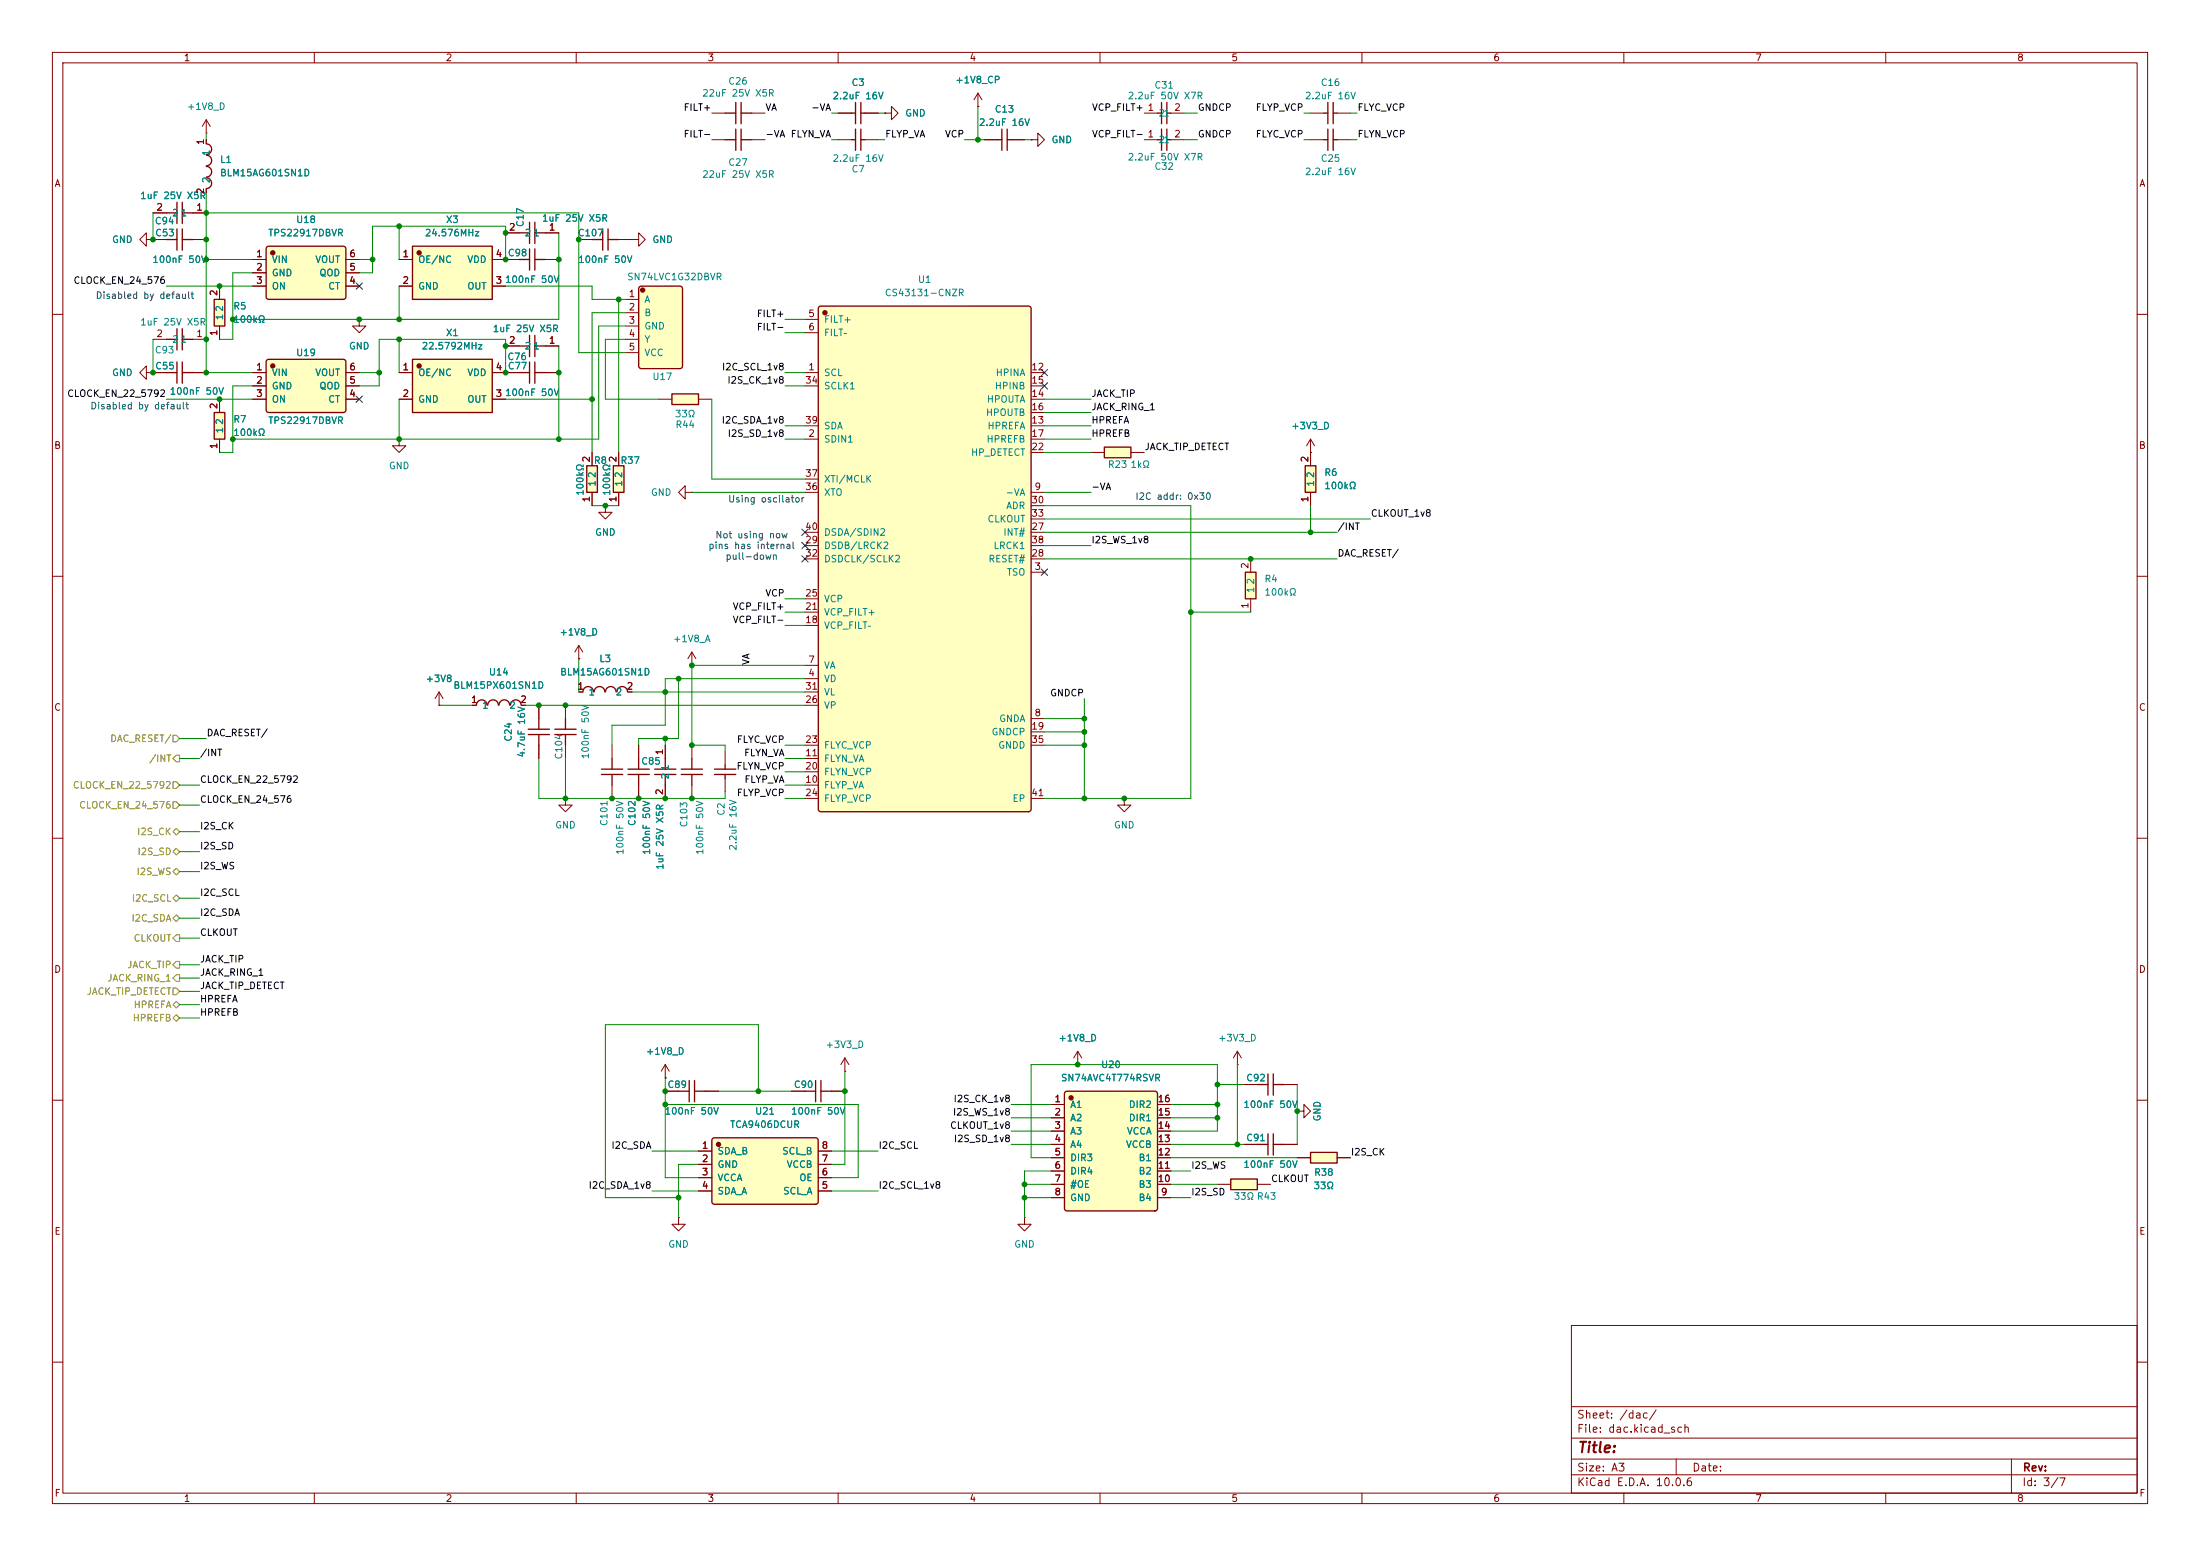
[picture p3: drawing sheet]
<svg xmlns="http://www.w3.org/2000/svg" width="420mm" height="297mm" viewBox="0 0 420 297" stroke-linecap="round" stroke-linejoin="round" font-family="sans-serif">
<g fill="none" stroke="#840000" stroke-width=".19">
<path d="M10 10h400v277h-400zM12 12h396v273h-396zM60 10v2M110 10v2M160 10v2M210 10v2M260 10v2M310 10v2M360 10v2M10 60h2M408 60h2M10 110h2"/>
<path d="M408 110h2M10 160h2M408 160h2M10 210h2M408 210h2M300 253h108v32h-108zM10 260h2M300 278.5h108M300 274.5h108M300 268.5h108M320 278.5v3M384 278.5v6.5"/>
<path d="M408 260h2M60 285v2M110 285v2M160 285v2M210 285v2M260 285v2M300 281.5h108M310 285v2M360 285v2"/>
</g>
<path d="M78.7 68.6h15.3v10.1h-15.3z" fill="#ffffc2"/>
<g fill="none" stroke="#840000" stroke-width=".25">
<path d="M221.7 19.6v4M222.8 19.6v4M253.5 19.6v4M254.5 19.6v4M221 26.7h.7M221 21.6h.7M221.7 24.6v4.1M222.8 26.7h.7M222.8 21.6h.7M222.8 24.6v4.1M252.7 26.7h.8M252.7 21.6h.8"/>
<path d="M253.5 24.6v4.1M254.5 26.7h.8M254.5 24.6v4.1M254.5 21.6h.8M78.7 68.6h15.3v10.1h-15.3z"/>
</g>
<circle cx="80" cy="69.9" r=".38" fill="#840000" stroke="#840000" stroke-width=".25"/>
<g fill="none" stroke="#840000" stroke-width=".19">
<path d="M218.4 26.7h2.6M218.4 21.6h2.6M223.5 26.7h2.6M223.5 21.6h2.6M250.2 26.7h2.5M250.2 21.6h2.5M255.3 26.7h2.5M255.3 21.6h2.5M76.2 71.1h2.5M76.2 76.2h2.5M94 71.1h2.5M94 76.2h2.5"/>
<path d="M115.6 96.5v1.3h1.2l-1.2 1.3-1.3-1.3h1.3M115.6 96.5h.1M250.2 86.4h.1M250.2 83.8l-.8 1.3M250.2 83.8l.8 1.3M250.2 83.8v2.6M83.8 134.6h.1M83.8 132.1l-.7 1.3M83.8 132.1l.8 1.3M83.8 132.1v2.5"/>
</g>
<path d="M250.2 220h5.1v2h-5.1z" fill="#ffffc2"/>
<path d="M240 218.4h2.1M242.1 216.4v4.1M243.1 218.4h2M243.1 216.4v4.1M250.2 220h5.1v2h-5.1z" fill="none" stroke="#840000" stroke-width=".25"/>
<path d="M237.5 218.4h2.5M245.1 218.4h2.5M247.6 212.1h1.3v-1.3l1.3 1.3-1.3 1.3v-1.3M247.6 212.1h.1M247.6 221h2.6M255.3 221h2.5" fill="none" stroke="#840000" stroke-width=".19"/>
<path d="M234.9 225h5.1v2.1h-5.1z" fill="#ffffc2"/>
<path d="M240 207h2.1M242.1 205v4M243.1 207h2M243.1 205v4M234.9 225h5.1v2.1h-5.1z" fill="none" stroke="#840000" stroke-width=".25"/>
<path d="M236.2 203.2h.1M236.2 200.7l-.7 1.2M236.2 200.7l.8 1.2M236.2 200.7v2.5M237.5 207h2.5M245.1 207h2.5M129.5 232.4v1.3h1.3l-1.3 1.2-1.2-1.2h1.2M129.5 232.4h.1M232.4 226.1h2.5M240 226.1h2.6" fill="none" stroke="#840000" stroke-width=".19"/>
<path d="M136 217.3l.3-.1 19.7 .1 .2 .3v11.8a.51 .51 0 0 1-.5 .5l-19.6-.1-.2-.3v-11.8z" fill="#ffffc2"/>
<circle cx="137.2" cy="218.4" r=".38" fill="#840000" stroke="#840000" stroke-width=".25"/>
<g fill="none" stroke="#840000" stroke-width=".25">
<path d="M111.3 132.1a1.01 1.01 0 0 1 1-1 1.01 1.01 0 0 1 1 1M113.4 132.1a1.01 1.01 0 0 1 1-1 1.01 1.01 0 0 1 1.1 1M115.6 132.1a1.01 1.01 0 0 1 1-1 1.01 1.01 0 0 1 1 1M117.8 132.1a1.01 1.01 0 0 1 1-1.1 1.01 1.01 0 0 1 1 1.1M129.5 208.3h2.1M131.6 206.2v4.1M132.6 208.3h2M132.6 206.2v4.1M136 217.3l.3-.1 19.7 .1 .2 .3v11.8a.51 .51 0 0 1-.5 .5l-19.6-.1-.2-.3v-11.8zM153.7 208.3h2M155.7 206.2v4.1M156.7 208.3h2"/>
<path d="M156.7 206.2v4.1"/>
</g>
<g fill="none" stroke="#840000" stroke-width=".19">
<path d="M110.5 125.7h.1M110.5 123.2l-.8 1.3M110.5 123.2l.8 1.3M110.5 123.2v2.5M110.5 132.1h.8M119.9 132.1h.7M132.1 127h.1M132.1 124.5l-.8 1.2M132.1 124.5l.7 1.2M132.1 124.5v2.5M127 205.7h.1M127 208.3h2.5"/>
<path d="M127 203.2l-.8 1.3M127 203.2l.8 1.3M127 203.2v2.5M133.3 219.7h2.6M134.6 208.3h2.6M151.1 208.3h2.6M156.2 219.7h2.5M158.7 208.3h2.6M161.3 204.5h.1M161.3 201.9l-.8 1.3M161.3 201.9l.8 1.3M161.3 201.9v2.6"/>
<path d="M133.3 222.2h2.6M133.3 224.8h2.6M133.3 227.3h2.6M156.2 222.2h2.5M156.2 224.8h2.5M156.2 227.3h2.5M195.6 232.4v1.3h1.2l-1.2 1.2-1.3-1.2h1.3M195.6 232.4h.1"/>
</g>
<path d="M203.3 208.4l.3-.1h16.9l.4 .2 .1 22.1a.51 .51 0 0 1-.5 .5h-16.8l-.4-.2-.1-22.1z" fill="#ffffc2"/>
<circle cx="204.5" cy="209.6" r=".38" fill="#840000" stroke="#840000" stroke-width=".25"/>
<path d="M203.3 208.4l.3-.1h16.9l.4 .2 .1 22.1a.51 .51 0 0 1-.5 .5h-16.8l-.4-.2-.1-22.1z" fill="none" stroke="#840000" stroke-width=".25"/>
<g fill="none" stroke="#840000" stroke-width=".19">
<path d="M214.6 152.4v1.3h1.3l-1.3 1.2-1.2-1.2h1.2M214.6 152.4h.1M200.7 210.8h2.5M200.7 213.4h2.5M200.7 215.9h2.5M200.7 218.4h2.5M205.7 203.2h.1M205.7 200.7l-.7 1.2M205.7 200.7l.8 1.2M205.7 200.7v2.5M221 210.8h2.5M221 213.4h2.5"/>
<path d="M221 215.9h2.5M221 218.4h2.5M200.7 221h2.5M200.7 223.5h2.5M200.7 226.1h2.5M200.7 228.6h2.5M221 221h2.5M221 223.5h2.5M221 226.1h2.5M221 228.6h2.5"/>
</g>
<path d="M237.7 109.2h2.1v5.1h-2.1z" fill="#ffffc2"/>
<path d="M31.7 45.7h2.1M33.8 43.7v4.1M34.8 45.7h2M34.8 43.7v4.1M237.7 109.2h2.1v5.1h-2.1z" fill="none" stroke="#840000" stroke-width=".25"/>
<path d="M27.9 45.7v-1.2l-1.2 1.2 1.2 1.3v-1.3h1.3M29.2 45.7h.1M29.2 45.7h2.5M36.8 45.7h2.6M238.8 106.7v2.5M238.8 114.3v2.5" fill="none" stroke="#840000" stroke-width=".19"/>
<path d="M210.8 85.3h5.1v2.1h-5.1z" fill="#ffffc2"/>
<path d="M210.8 85.3h5.1v2.1h-5.1z" fill="none" stroke="#840000" stroke-width=".25"/>
<path d="M208.3 86.4h2.5M215.9 86.4h2.5" fill="none" stroke="#840000" stroke-width=".19"/>
<path d="M249.2 88.9h2v5.1h-2z" fill="#ffffc2"/>
<path d="M140.5 19.6v4M141.5 19.6v4M138.4 21.6h2.1M141.5 21.6h2M190.5 26.7h.8M191.3 24.6v4.1M192.3 26.7h.7M192.3 24.6v4.1M249.2 88.9h2v5.1h-2z" fill="none" stroke="#840000" stroke-width=".25"/>
<path d="M186.7 17.8l-.8 1.3M186.7 17.8l.8 1.3M186.7 17.8v2.5M135.9 21.6h2.5M143.5 21.6h2.5M186.7 20.3h.1M188 26.7h2.5M193 26.7h2.6M196.8 26.7h1.3v-1.3l1.3 1.3-1.3 1.2v-1.2M196.8 26.7h.1M250.2 86.4v2.5M250.2 94v2.5" fill="none" stroke="#840000" stroke-width=".19"/>
<path d="M40.9 57.2h2v5h-2z" fill="#ffffc2"/>
<path d="M40.9 57.2h2v5h-2z" fill="none" stroke="#840000" stroke-width=".25"/>
<path d="M41.9 54.6v2.6M41.9 62.2v2.6" fill="none" stroke="#840000" stroke-width=".19"/>
<path d="M156.4 58.6l.2-.2h39.7l.5 .3v95.7a.51 .51 0 0 1-.5 .5h-39.6l-.5-.3v-95.7z" fill="#ffffc2"/>
<circle cx="157.5" cy="59.7" r=".38" fill="#840000" stroke="#840000" stroke-width=".25"/>
<g fill="none" stroke="#840000" stroke-width=".25">
<path d="M163.3 19.6v4M164.3 19.6v4M33.8 38.6v4.1M34.8 38.6v4.1M39.4 27.5a1.01 1.01 0 0 1 1 1 1.01 1.01 0 0 1-1 1M39.4 29.6a1.01 1.01 0 0 1 1 1 1.01 1.01 0 0 1-1 1M39.4 31.8a1.01 1.01 0 0 1 1 1 1.01 1.01 0 0 1-1 1M39.4 34a1.01 1.01 0 0 1 1 1 1.01 1.01 0 0 1-1 1M162.6 21.6h.7M162.6 26.7h.7M163.3 24.6v4.1M164.3 21.6h.8"/>
<path d="M164.3 24.6v4.1M164.3 26.7h.8M31.7 40.6h2.1M34.8 40.6h2M156.4 58.6l.2-.2h39.7l.5 .3v95.7a.51 .51 0 0 1-.5 .5h-39.6l-.5-.3v-95.7zM31.7 64.8h2.1M31.7 71.1h2.1M33.8 62.7v4.1M33.8 69.1v4.1M34.8 64.8h2M34.8 62.7v4.1M34.8 69.1v4.1"/>
<path d="M34.8 71.1h2M91 134.6a1.01 1.01 0 0 1 1-1 1.01 1.01 0 0 1 1 1M93.1 134.6a1.01 1.01 0 0 1 1-1 1.01 1.01 0 0 1 1 1M95.3 134.6a1.01 1.01 0 0 1 1-1 1.01 1.01 0 0 1 1 1M97.5 134.6a1.01 1.01 0 0 1 1-1 1.01 1.01 0 0 1 1 1M100.8 139.2h4.1M102.9 137.2v2M105.9 139.2h4.1M107.9 137.2v2M100.8 140.2h4.1M102.9 140.2v2M105.9 140.2h4.1"/>
<path d="M107.9 140.2v2M114.8 146.8h4.1M114.8 147.8h4.1M116.8 144.8v2M116.8 147.8v2.1M119.9 146.8h4.1M119.9 147.8h4.1M121.9 144.8v2M121.9 147.8v2.1M125 146.8h4M125 147.8h4M127 144.8v2"/>
<path d="M127 147.8v2.1M130 146.8h4.1M130 147.8h4.1M132.1 144.8v2M132.1 147.8v2.1M136.4 146.8h4.1M136.4 147.8h4.1M138.4 146.1v.7M138.4 147.8v.8"/>
</g>
<g fill="none" stroke="#840000" stroke-width=".19">
<path d="M39.4 25.4h.1M39.4 22.9l-.8 1.2M39.4 22.9l.7 1.2M39.4 22.9v2.5M39.4 26.7v.7M39.4 36.1v.7M160 21.6h2.6M160 26.7h2.6M165.1 21.6h2.5M165.1 26.7h2.5M168.9 21.6h1.3v-1.3l1.2 1.3-1.2 1.3v-1.3M168.9 21.6h.1"/>
<path d="M29.2 40.6h2.5M36.8 40.6h2.6M27.9 71.1v-1.2l-1.2 1.2 1.2 1.3v-1.3h1.3M29.2 71.1h.1M29.2 71.1h2.5M29.2 64.8h2.5M36.8 71.1h2.6M36.8 64.8h2.6M153.7 71.1h2.5M153.7 61h2.5M153.7 63.5h2.5M153.7 73.7h2.5"/>
<path d="M196.8 71.1h2.6M196.8 76.2h2.6M196.8 73.7h2.6M196.8 78.7h2.6M76.2 83.8v1.3h1.3l-1.3 1.3-1.3-1.3h1.3M76.2 83.8h.1M153.7 83.8h2.5M153.7 94h2.5M153.7 81.3h2.5M153.7 91.4h2.5M196.8 83.8h2.6M196.8 94h2.6"/>
<path d="M196.8 81.3h2.6M196.8 86.4h2.6M196.8 96.5h2.6M196.8 99.1h2.6M153.7 119.4h2.5M153.7 116.8h2.5M153.7 114.3h2.5M153.7 101.6h2.5M153.7 106.7h2.5M153.7 104.1h2.5M196.8 109.2h2.6M196.8 101.6h2.6"/>
<path d="M196.8 106.7h2.6M196.8 104.1h2.6M90.2 134.6h.7M99.6 134.6h.7M102.9 134.6v2.6M107.9 134.6v2.6M153.7 129.5h2.5M153.7 127h2.5M153.7 134.6h2.5M153.7 132.1h2.5M196.8 137.2h2.6M196.8 139.7h2.6"/>
<path d="M102.9 142.2v2.6M107.9 152.4v1.3h1.3l-1.3 1.2-1.2-1.2h1.2M107.9 152.4h.1M107.9 142.2v2.6M116.8 142.2v2.6M116.8 149.9v2.5M121.9 142.2v2.6M121.9 149.9v2.5M127 142.2v2.6M127 149.9v2.5M132.1 142.2v2.6M132.1 149.9v2.5"/>
<path d="M138.4 143.5v2.6M138.4 148.6v2.5M153.7 149.9h2.5M153.7 144.8h2.5M153.7 147.3h2.5M153.7 142.2h2.5M153.7 152.4h2.5M196.8 142.2h2.6M196.8 152.4h2.6"/>
</g>
<path d="M40.9 78.7h2v5.1h-2z" fill="#ffffc2"/>
<path d="M138.4 26.7h2.1M140.5 24.6v4.1M141.5 26.7h2M141.5 24.6v4.1M40.9 78.7h2v5.1h-2z" fill="none" stroke="#840000" stroke-width=".25"/>
<path d="M135.9 26.7h2.5M143.5 26.7h2.5M41.9 76.2v2.5M41.9 83.8v2.6" fill="none" stroke="#840000" stroke-width=".19"/>
<path d="M122.1 54.8l.2-.2h7.5l.4 .2 .1 15.1a.51 .51 0 0 1-.5 .5h-7.4l-.4-.4-.1-14.9z" fill="#ffffc2"/>
<circle cx="122.7" cy="55.4" r=".38" fill="#840000" stroke="#840000" stroke-width=".25"/>
<path d="M113 45.7h2.1M115.1 43.7v4.1M116.1 45.7h2M116.1 43.7v4.1M122.1 54.8l.2-.2h7.5l.4 .2 .1 15.1a.51 .51 0 0 1-.5 .5h-7.4l-.4-.4-.1-14.9z" fill="none" stroke="#840000" stroke-width=".25"/>
<path d="M110.5 45.7h2.5M118.1 45.7h2.5M119.4 57.2h2.5M119.4 59.7h2.5M120.6 45.7h1.3v-1.2l1.3 1.2-1.3 1.3v-1.3M120.6 45.7h.1M119.4 62.2h2.5M119.4 64.8h2.5M119.4 67.3h2.5M130.8 94v-1.3l-1.3 1.3 1.3 1.3v-1.3h1.3M132.1 94h.1" fill="none" stroke="#840000" stroke-width=".19"/>
<path d="M78.7 47h15.3v10.2h-15.3z" fill="#ffffc2"/>
<path d="M78.7 47h15.3v10.2h-15.3z" fill="none" stroke="#840000" stroke-width=".25"/>
<circle cx="80" cy="48.3" r=".38" fill="#840000" stroke="#840000" stroke-width=".25"/>
<path d="M76.2 49.5h2.5M76.2 54.6h2.5M94 49.5h2.5M94 54.6h2.5" fill="none" stroke="#840000" stroke-width=".19"/>
<path d="M128.3 75.2h5v2h-5z" fill="#ffffc2"/>
<path d="M128.3 75.2h5v2h-5z" fill="none" stroke="#840000" stroke-width=".25"/>
<path d="M125.7 76.2h2.6M133.3 76.2h2.6" fill="none" stroke="#840000" stroke-width=".19"/>
<path d="M117.1 88.9h2v5.1h-2z" fill="#ffffc2"/>
<path d="M117.1 88.9h2v5.1h-2z" fill="none" stroke="#840000" stroke-width=".25"/>
<path d="M118.1 86.4v2.5M118.1 94v2.5" fill="none" stroke="#840000" stroke-width=".19"/>
<path d="M112 88.9h2v5.1h-2z" fill="#ffffc2"/>
<path d="M112 88.9h2v5.1h-2z" fill="none" stroke="#840000" stroke-width=".25"/>
<path d="M113 86.4v2.5M113 94v2.5" fill="none" stroke="#840000" stroke-width=".19"/>
<path d="M50.9 68.7l.3-.1 14.6 .1 .2 .3v9.2a.51 .51 0 0 1-.5 .5h-14.5l-.2-.4v-9.2z" fill="#ffffc2"/>
<circle cx="52.1" cy="69.9" r=".38" fill="#840000" stroke="#840000" stroke-width=".25"/>
<path d="M99.1 49.5h2M99.1 44.5h2M101.1 42.4v4.1M101.1 47.5v4.1M102.1 49.5h2M102.1 42.4v4.1M102.1 47.5v4.1M102.1 44.5h2M50.9 68.7l.3-.1 14.6 .1 .2 .3v9.2a.51 .51 0 0 1-.5 .5h-14.5l-.2-.4v-9.2z" fill="none" stroke="#840000" stroke-width=".25"/>
<path d="M96.5 49.5h2.6M96.5 44.5h2.6M104.1 49.5h2.6M104.1 44.5h2.6M48.3 71.1h2.5M48.3 73.7h2.5M48.3 76.2h2.5M66 71.1h2.6M66 73.7h2.6M66 76.2h2.6M68.6 61v1.2h1.2l-1.2 1.3-1.3-1.3h1.3M68.6 61h.1" fill="none" stroke="#840000" stroke-width=".19"/>
<path d="M50.9 47.1l.3-.1 14.6 .1 .2 .3v9.2a.51 .51 0 0 1-.5 .6l-14.5-.1-.2-.4v-9.2z" fill="#ffffc2"/>
<circle cx="52.1" cy="48.3" r=".38" fill="#840000" stroke="#840000" stroke-width=".25"/>
<path d="M50.9 47.1l.3-.1 14.6 .1 .2 .3v9.2a.51 .51 0 0 1-.5 .6l-14.5-.1-.2-.4v-9.2zM99.1 71.1h2M99.1 66h2M101.1 64v4.1M101.1 69.1v4.1M102.1 71.1h2M102.1 64v4.1M102.1 69.1v4.1M102.1 66h2" fill="none" stroke="#840000" stroke-width=".25"/>
<g fill="none" stroke="#840000" stroke-width=".19">
<path d="M39.4 26.7v.7M39.4 36.1v.7M160 21.6h2.6M165.1 21.6h2.5M168.9 21.6h.1M186.7 20.3h.1M188 26.7h2.5M193 26.7h2.6M196.8 26.7h.1M29.2 45.7h.1M29.2 45.7h2.5M29.2 40.6h2.5"/>
<path d="M36.8 45.7h2.6M36.8 40.6h2.6M41.9 54.6v2.6M48.3 49.5h2.5M48.3 52.1h2.5M48.3 54.6h2.5M66 49.5h2.6M66 52.1h2.6M66 54.6h2.6M76.2 49.5h2.5M76.2 54.6h2.5M94 49.5h5.1"/>
<path d="M94 54.6h2.5M96.5 44.5h2.6M104.1 49.5h2.6M104.1 44.5h2.6M110.5 45.7h2.5M118.1 45.7h2.5M120.6 45.7h.1M29.2 71.1h.1M29.2 71.1h2.5M36.8 71.1h2.6M41.9 62.2v2.6M41.9 76.2v2.5"/>
<path d="M48.3 71.1h2.5M48.3 76.2h2.5M48.3 73.7h2.5M66 71.1h2.6M66 76.2h2.6M66 73.7h2.6M68.6 61h.1M76.2 71.1h2.5M76.2 76.2h2.5M94 71.1h5.1M94 76.2h2.5M96.5 66h2.6"/>
<path d="M104.1 71.1h2.6M104.1 66h2.6M41.9 83.8v2.6M113 86.4v2.5M113 94v2.5M115.6 96.5h.1M118.1 86.4v2.5M118.1 94v2.5M250.2 86.4h.1M250.2 86.4v2.5M250.2 94v2.5M83.8 134.6h.1"/>
<path d="M90.2 134.6h.7M99.6 134.6h.7M102.9 134.6v2.6M110.5 125.7h.1M110.5 132.1h.8M119.9 132.1h.7M102.9 142.2v2.6M121.9 142.2v2.6M121.9 149.9v2.5M127 142.2v2.6M127 149.9v2.5M127 205.7h.1"/>
<path d="M127 208.3h2.5M133.3 219.7h2.6M134.6 208.3h2.6M151.1 208.3h2.6M156.2 219.7h2.5M158.7 208.3h2.6M200.7 210.8h2.5M200.7 213.4h2.5M200.7 215.9h2.5M200.7 218.4h2.5M205.7 203.2h.1M221 210.8h2.5"/>
<path d="M221 213.4h2.5M221 215.9h2.5M221 218.4h2.5M237.5 218.4h2.5M237.5 207h2.5M245.1 218.4h2.5M245.1 207h2.5M247.6 212.1h.1M133.3 222.2h2.6M133.3 224.8h2.6M133.3 227.3h2.6M156.2 222.2h2.5"/>
<path d="M156.2 224.8h2.5M156.2 227.3h2.5M200.7 221h2.5M200.7 223.5h2.5M200.7 226.1h2.5M200.7 228.6h2.5M221 221h2.5M221 223.5h2.5M221 226.1h2.5M221 228.6h2.5M247.6 221h2.6M255.3 221h2.5"/>
</g>
<g fill="none" stroke="#848400" stroke-width=".19">
<path d="M33 153h.7l.6 .7-.6 .6h-.7zM33 158.8l.7-.7 .6 .7-.6 .6zM33 149.2h.7l.6 .7-.6 .6h-.7zM33 140.3h.7l.6 .7-.6 .6h-.7zM33.7 144.1h.6v1.3h-.6l-.7-.6zM33 171.5l.7-.7 .6 .7-.6 .6zM33 175.3l.7-.7 .6 .7-.6 .6zM33 162.6l.7-.7 .6 .7-.6 .6zM33 166.4l.7-.7 .6 .7-.6 .6zM33.7 178.4h.6v1.3h-.6l-.7-.6zM33 188.6h.7l.6 .6-.6 .7h-.7zM33 191.8l.7-.7 .6 .7-.6 .6z"/>
<path d="M33 194.3l.7-.6 .6 .6-.6 .6zM33.7 186.1h.6v1.2h-.6l-.7-.6zM33.7 183.5h.6v1.3h-.6l-.7-.6z"/>
</g>
<g fill="none" stroke="#008400" stroke-width=".19">
<path d="M39.4 36.8v34.3h8.9M39.4 25.4v1.3M158.7 26.7h1.3M158.7 21.6h1.3M167.6 26.7h1.3M167.6 21.6h1.3M184.1 26.7h3.9M186.7 20.3v6.4M195.6 26.7h1.2M226.1 26.7h2.5M226.1 21.6h2.5M248.9 26.7h1.3"/>
<path d="M248.9 21.6h1.3M257.8 26.7h1.3M257.8 21.6h1.3M29.2 40.6v5.1M31.7 54.6h16.6M39.4 40.6h71.1v26.7h8.9M39.4 49.5h8.9M48.3 52.1h-3.9v12.7h-2.5M68.6 49.5h2.5M76.2 43.2v6.3M76.2 54.6v6.4M96.5 54.6h16.5v2.6h6.4"/>
<path d="M96.5 49.5v-6.3h-25.4v8.9h-2.5M106.7 44.5v16.5h-62.3M118.1 57.2v29.2M119.4 59.7h-6.4v26.7M29.2 64.8v6.3M31.7 76.2h16.6M48.3 73.7h-3.9v12.7h-2.5M68.6 71.1h3.8M76.2 64.8v6.3M76.2 76.2v7.6M96.5 76.2h16.5M96.5 71.1v-6.3h-24.1v8.9h-3.8"/>
<path d="M106.7 66v17.8M119.4 64.8h-3.8v11.4h10.1M119.4 62.2h-5.1v21.6h-69.9M135.9 76.2v15.2h17.8M149.9 71.1h3.8M149.9 73.7h3.8M149.9 61h3.8M149.9 63.5h3.8M199.4 76.2h8.9M199.4 78.7h8.9M113 96.5h5.1M132.1 94h21.6"/>
<path d="M149.9 83.8h3.8M149.9 81.3h3.8M199.4 86.4h8.9M199.4 83.8h8.9M199.4 81.3h8.9M199.4 96.5h27.9v55.9h-27.9M199.4 99.1h62.2M199.4 94h8.9M250.2 96.5v5.1M149.9 116.8h3.8M149.9 114.3h3.8M149.9 119.4h3.8"/>
<path d="M199.4 101.6h55.9M199.4 104.1h8.9M199.4 106.7h55.9M227.3 116.8h11.5M83.8 134.6h6.4M100.3 134.6h53.4M110.5 125.7v6.4M120.6 132.1h33.1M129.5 129.5v11.5h-7.6v1.2M153.7 127h-21.6v15.2h6.3v1.3M153.7 129.5h-26.7v8.9h-10.2v3.8M199.4 139.7h7.6"/>
<path d="M199.4 137.2h7.6M207 133.4v19M34.3 141h5.1M34.3 158.8h3.8M34.3 144.8h3.8M34.3 149.9h3.8M34.3 153.7h3.8M102.9 144.8v7.6h35.5v-1.3M107.9 144.8v7.6M127 141v1.2M149.9 144.8h3.8M149.9 142.2h3.8"/>
<path d="M149.9 149.9h3.8M149.9 152.4h3.8M149.9 147.3h3.8M199.4 142.2h7.6M34.3 162.6h3.8M34.3 175.3h3.8M34.3 179.1h3.8M34.3 171.5h3.8M34.3 166.4h3.8M34.3 184.2h3.8M34.3 186.7h3.8M34.3 189.2h3.8"/>
<path d="M34.3 191.8h3.8M34.3 194.3h3.8M124.5 219.7h8.8M127 205.7v19.1h6.3M127 210.8h36.8v14h-5.1M137.2 208.3h13.9M144.8 208.3v-12.7h-29.2v33h13.9M158.7 219.7h8.9M161.3 204.5v17.7h-2.6M193 215.9h7.7M193 218.4h7.7M193 213.4h7.7"/>
<path d="M193 210.8h7.7M223.5 215.9h8.9v-12.7h-35.6v17.8h3.9M223.5 218.4h14M223.5 213.4h8.9M223.5 210.8h8.9M232.4 207h5.1M236.2 203.2v15.2M247.6 207v11.4M124.5 227.3h8.8M133.3 222.2h-3.8v10.2M158.7 227.3h8.9M195.6 226.1h5.1"/>
<path d="M195.6 228.6h5.1M200.7 223.5h-5.1v8.9M223.5 223.5h3.8M223.5 221h24.1M223.5 226.1h8.9M223.5 228.6h3.8"/>
</g>
<g fill="none" stroke="#000084" stroke-width=".19">
<path d="M68 54l1.2 1.2M69.2 54l-1.2 1.2M68 75.6l1.2 1.2M69.2 75.6l-1.2 1.2M198.8 73.1l1.2 1.2M198.8 70.5l1.2 1.2M200 73.1l-1.2 1.2M200 70.5l-1.2 1.2M153.1 103.5l1.2 1.2M153.1 106.1l1.2 1.2M153.1 101l1.2 1.2M154.3 103.5l-1.2 1.2"/>
<path d="M154.3 106.1l-1.2 1.2M154.3 101l-1.2 1.2M198.8 108.6l1.2 1.2M200 108.6l-1.2 1.2"/>
</g>
<g fill="#008400" stroke="#008400" stroke-width=".19">
<circle cx="115.6" cy="96.5" r=".46"/>
<circle cx="129.5" cy="129.5" r=".46"/>
<circle cx="132.1" cy="127" r=".46"/>
<circle cx="29.2" cy="45.7" r=".46"/>
<circle cx="41.9" cy="54.6" r=".46"/>
<circle cx="39.4" cy="45.7" r=".46"/>
<circle cx="39.4" cy="49.5" r=".46"/>
<circle cx="39.4" cy="64.8" r=".46"/>
<circle cx="39.4" cy="40.6" r=".46"/>
<circle cx="41.9" cy="76.2" r=".46"/>
<circle cx="29.2" cy="71.1" r=".46"/>
<circle cx="39.4" cy="71.1" r=".46"/>
<circle cx="76.2" cy="83.8" r=".46"/>
<circle cx="44.4" cy="83.8" r=".46"/>
<circle cx="96.5" cy="49.5" r=".46"/>
<circle cx="76.2" cy="64.8" r=".46"/>
<circle cx="96.5" cy="66" r=".46"/>
<circle cx="76.2" cy="43.2" r=".46"/>
<circle cx="96.5" cy="44.5" r=".46"/>
<circle cx="113" cy="76.2" r=".46"/>
<circle cx="106.7" cy="49.5" r=".46"/>
<circle cx="110.5" cy="45.7" r=".46"/>
<circle cx="96.5" cy="71.1" r=".46"/>
<circle cx="106.7" cy="71.1" r=".46"/>
<circle cx="106.7" cy="83.8" r=".46"/>
<circle cx="118.1" cy="57.2" r=".46"/>
<circle cx="44.4" cy="61" r=".46"/>
<circle cx="76.2" cy="61" r=".46"/>
<circle cx="71.1" cy="49.5" r=".46"/>
<circle cx="68.6" cy="61" r=".46"/>
<circle cx="72.4" cy="71.1" r=".46"/>
<circle cx="132.1" cy="142.2" r=".46"/>
<circle cx="127" cy="141" r=".46"/>
<circle cx="102.9" cy="134.6" r=".46"/>
<circle cx="107.9" cy="134.6" r=".46"/>
<circle cx="127" cy="132.1" r=".46"/>
<circle cx="186.7" cy="26.7" r=".46"/>
<circle cx="207" cy="137.2" r=".46"/>
<circle cx="227.3" cy="116.8" r=".46"/>
<circle cx="250.2" cy="101.6" r=".46"/>
<circle cx="238.8" cy="106.7" r=".46"/>
<circle cx="207" cy="142.2" r=".46"/>
<circle cx="207" cy="139.7" r=".46"/>
<circle cx="127" cy="208.3" r=".46"/>
<circle cx="107.9" cy="152.4" r=".46"/>
<circle cx="116.8" cy="152.4" r=".46"/>
<circle cx="127" cy="152.4" r=".46"/>
<circle cx="121.9" cy="152.4" r=".46"/>
<circle cx="132.1" cy="152.4" r=".46"/>
<circle cx="232.4" cy="207" r=".46"/>
<circle cx="214.6" cy="152.4" r=".46"/>
<circle cx="207" cy="152.4" r=".46"/>
<circle cx="205.7" cy="203.2" r=".46"/>
<circle cx="195.6" cy="226.1" r=".46"/>
<circle cx="195.6" cy="228.6" r=".46"/>
<circle cx="127" cy="210.8" r=".46"/>
<circle cx="161.3" cy="208.3" r=".46"/>
<circle cx="144.8" cy="208.3" r=".46"/>
<circle cx="129.5" cy="228.6" r=".46"/>
<circle cx="232.4" cy="213.4" r=".46"/>
<circle cx="232.4" cy="210.8" r=".46"/>
<circle cx="236.2" cy="218.4" r=".46"/>
<circle cx="247.6" cy="212.1" r=".46"/>
</g>
<text font-size="2" fill="#840000" x="301" y="277.8">Title:</text>
<g font-size="1.5" fill="#840000">
<text x="300.9" y="273.8">File: dac.kicad_sch</text>
<text x="300.9" y="271.1">Sheet: /dac/</text>
<text x="300.9" y="281.2">Size: A3</text>
<text x="322.9" y="281.2">Date:</text>
<text x="386" y="281.2">Rev:</text>
<text x="300.9" y="284">KiCad E.D.A. 10.0.6</text>
<text x="385.9" y="284">Id: 3/7</text>
</g>
<g font-size="1.3" fill="#840000">
<text x="35" y="12">1</text>
<text x="85" y="12">2</text>
<text x="135" y="12">3</text>
<text x="185" y="12">4</text>
<text x="235" y="12">5</text>
<text x="285" y="12">6</text>
<text x="335" y="12">7</text>
<text x="385" y="12">8</text>
<text x="224.1" y="21.5">2</text>
<text x="39.2" y="27.8" transform="rotate(-90 39.2 27.8)">1</text>
<text x="224.1" y="26.5">2</text>
<text x="10.3" y="36">A</text>
<text x="408.3" y="36">A</text>
<text x="29.7" y="40.5">2</text>
<text x="37.4" y="40.5">1</text>
<text x="39.2" y="37.2" transform="rotate(-90 39.2 37.2)">2</text>
<text x="97.1" y="44.3">2</text>
<text x="104.7" y="44.3">1</text>
<text x="48.8" y="49.4">1</text>
<text x="48.8" y="51.9">2</text>
<text x="66.6" y="51.9">5</text>
<text x="66.6" y="49.4">6</text>
<text x="76.7" y="49.4">1</text>
<text x="94.5" y="49.4">4</text>
<text x="41.8" y="56.6" transform="rotate(-90 41.8 56.6)">2</text>
<text x="48.8" y="54.5">3</text>
<text x="66.6" y="54.5">4</text>
<text x="76.7" y="54.5">2</text>
<text x="94.5" y="54.5">3</text>
<text x="119.9" y="57">1</text>
<text x="119.9" y="59.6">2</text>
<text x="29.7" y="64.6">2</text>
<text x="37.4" y="64.6">1</text>
<text x="41.8" y="64.2" transform="rotate(-90 41.8 64.2)">1</text>
<text x="97.1" y="65.9">2</text>
<text x="104.7" y="65.9">1</text>
<text x="119.9" y="62.1">3</text>
<text x="119.9" y="64.6">4</text>
<text x="154.2" y="60.8">5</text>
<text x="154.2" y="63.4">6</text>
<text x="48.8" y="71">1</text>
<text x="66.6" y="71">6</text>
<text x="76.7" y="71">1</text>
<text x="94.5" y="71">4</text>
<text x="119.9" y="67.2">5</text>
<text x="154.2" y="71">1</text>
<text x="196.8" y="71">12</text>
<text x="48.8" y="73.5">2</text>
<text x="48.8" y="76.1">3</text>
<text x="66.6" y="76.1">4</text>
<text x="66.6" y="73.5">5</text>
<text x="76.7" y="76.1">2</text>
<text x="94.5" y="76.1">3</text>
<text x="153.6" y="73.5">34</text>
<text x="196.8" y="76.1">14</text>
<text x="196.8" y="73.5">15</text>
<text x="41.8" y="78.2" transform="rotate(-90 41.8 78.2)">2</text>
<text x="153.6" y="81.1">39</text>
<text x="154.2" y="83.7">2</text>
<text x="196.8" y="81.1">13</text>
<text x="196.8" y="78.6">16</text>
<text x="196.8" y="83.7">17</text>
<text x="10.2" y="86">B</text>
<text x="41.8" y="85.8" transform="rotate(-90 41.8 85.8)">1</text>
<text x="112.9" y="88.4" transform="rotate(-90 112.9 88.4)">2</text>
<text x="118" y="88.4" transform="rotate(-90 118 88.4)">2</text>
<text x="196.8" y="86.2">22</text>
<text x="250.1" y="88.4" transform="rotate(-90 250.1 88.4)">2</text>
<text x="408.2" y="86">B</text>
<text x="112.9" y="96" transform="rotate(-90 112.9 96)">1</text>
<text x="118" y="96" transform="rotate(-90 118 96)">1</text>
<text x="153.6" y="93.8">36</text>
<text x="153.6" y="91.3">37</text>
<text x="197.4" y="93.8">9</text>
<text x="250.1" y="96" transform="rotate(-90 250.1 96)">1</text>
<text x="153.6" y="101.5">40</text>
<text x="196.8" y="101.5">27</text>
<text x="196.8" y="96.4">30</text>
<text x="196.8" y="98.9">33</text>
<text x="153.6" y="104">29</text>
<text x="153.6" y="106.5">32</text>
<text x="196.8" y="106.5">28</text>
<text x="196.8" y="104">38</text>
<text x="197.4" y="109.1">3</text>
<text x="238.6" y="108.7" transform="rotate(-90 238.6 108.7)">2</text>
<text x="153.6" y="119.2">18</text>
<text x="153.6" y="116.7">21</text>
<text x="153.6" y="114.2">25</text>
<text x="238.6" y="116.3" transform="rotate(-90 238.6 116.3)">1</text>
<text x="110.1" y="131.9">1</text>
<text x="119.5" y="131.9">2</text>
<text x="153.6" y="131.9">31</text>
<text x="154.2" y="129.4">4</text>
<text x="154.2" y="126.9">7</text>
<text x="10.2" y="136">C</text>
<text x="89.8" y="134.5">1</text>
<text x="99.2" y="134.5">2</text>
<text x="153.6" y="134.5">26</text>
<text x="197.4" y="137">8</text>
<text x="408.2" y="136">C</text>
<text x="153.6" y="142.1">23</text>
<text x="196.8" y="139.6">19</text>
<text x="196.8" y="142.1">35</text>
<text x="126.9" y="144.2" transform="rotate(-90 126.9 144.2)">1</text>
<text x="153.6" y="149.7">10</text>
<text x="153.6" y="144.6">11</text>
<text x="153.6" y="147.2">20</text>
<text x="126.9" y="151.9" transform="rotate(-90 126.9 151.9)">2</text>
<text x="153.6" y="152.3">24</text>
<text x="196.8" y="152.3">41</text>
<text x="10.2" y="186">D</text>
<text x="408.2" y="186">D</text>
<text x="201.2" y="210.7">1</text>
<text x="201.2" y="213.2">2</text>
<text x="201.2" y="215.8">3</text>
<text x="220.9" y="215.8">14</text>
<text x="220.9" y="213.2">15</text>
<text x="220.9" y="210.7">16</text>
<text x="133.9" y="219.6">1</text>
<text x="156.7" y="219.6">8</text>
<text x="201.2" y="218.3">4</text>
<text x="201.2" y="220.8">5</text>
<text x="220.9" y="220.8">12</text>
<text x="220.9" y="218.3">13</text>
<text x="133.9" y="222.1">2</text>
<text x="133.9" y="224.7">3</text>
<text x="133.9" y="227.2">4</text>
<text x="156.7" y="227.2">5</text>
<text x="156.7" y="224.7">6</text>
<text x="156.7" y="222.1">7</text>
<text x="201.2" y="223.4">6</text>
<text x="201.2" y="225.9">7</text>
<text x="220.9" y="225.9">10</text>
<text x="220.9" y="223.4">11</text>
<text x="201.2" y="228.5">8</text>
<text x="221.5" y="228.5">9</text>
<text x="10.3" y="236">E</text>
<text x="408.3" y="236">E</text>
<text x="10.3" y="286">F</text>
<text x="35" y="287">1</text>
<text x="85" y="287">2</text>
<text x="135" y="287">3</text>
<text x="185" y="287">4</text>
<text x="235" y="287">5</text>
<text x="285" y="287">6</text>
<text x="335" y="287">7</text>
<text x="385" y="287">8</text>
<text x="408.3" y="286">F</text>
</g>
<g font-size="1.3" fill="#008484">
<text x="138.9" y="16.5">C26</text>
<text x="162.5" y="16.7">C3</text>
<text x="182.3" y="16.2">+1V8_CP</text>
<text x="220.3" y="17.2">C31</text>
<text x="252" y="16.7">C16</text>
<text x="35.6" y="21.3">+1V8_D</text>
<text x="133.9" y="18.7">22uF 25V X5R</text>
<text x="158.8" y="19.3">2.2uF 16V</text>
<text x="172.7" y="22.6">GND</text>
<text x="189.8" y="21.8">C13</text>
<text x="215.2" y="19.3">2.2uF 50V X7R</text>
<text x="221.1" y="22.6">21</text>
<text x="249" y="19.3">2.2uF 16V</text>
<text x="40.3" y="29.9" transform="rotate(-90 40.3 29.9)">1</text>
<text x="186.8" y="24.3">2.2uF 16V</text>
<text x="200.6" y="27.6">GND</text>
<text x="221.1" y="27.6">21</text>
<text x="40.3" y="35.1" transform="rotate(-90 40.3 35.1)">2</text>
<text x="41.9" y="31.4">L1</text>
<text x="41.9" y="34">BLM15AG601SN1D</text>
<text x="133.9" y="34.2">22uF 25V X5R</text>
<text x="138.9" y="32">C27</text>
<text x="158.8" y="31.2">2.2uF 16V</text>
<text x="162.5" y="33.2">C7</text>
<text x="215.2" y="30.9">2.2uF 50V X7R</text>
<text x="220.3" y="32.7">C32</text>
<text x="249" y="33.7">2.2uF 16V</text>
<text x="252" y="31.2">C25</text>
<text x="26.7" y="38.3">1uF 25V X5R</text>
<text x="32.7" y="41.6">2</text>
<text x="34.4" y="41.6">1</text>
<text x="21.3" y="46.7">GND</text>
<text x="29.4" y="43.1">C94</text>
<text x="29.5" y="45.4">C53</text>
<text x="51.1" y="45.4">TPS22917DBVR</text>
<text x="56.4" y="42.9">U18</text>
<text x="81" y="45.4">24.576MHz</text>
<text x="85" y="42.9">X3</text>
<text x="100" y="45.4">2</text>
<text x="100.3" y="43.4" transform="rotate(-90 100.3 43.4)">C17</text>
<text x="101.7" y="45.4">1</text>
<text x="103.4" y="42.6">1uF 25V X5R</text>
<text x="110.2" y="45.4">C107</text>
<text x="124.4" y="46.7">GND</text>
<text x="29" y="50.5">100nF 50V</text>
<text x="51.8" y="50.5">VIN</text>
<text x="51.8" y="53">GND</text>
<text x="60.1" y="50.5">VOUT</text>
<text x="60.9" y="53">QOD</text>
<text x="79.7" y="50.5">OE/NC</text>
<text x="89.1" y="50.5">VDD</text>
<text x="96.8" y="49.2">C98</text>
<text x="110.3" y="50.5">100nF 50V</text>
<text x="119.6" y="53.8">SN74LVC1G32DBVR</text>
<text x="42.9" y="59.6" transform="rotate(-90 42.9 59.6)">2</text>
<text x="44.4" y="59.4">R5</text>
<text x="51.8" y="55.6">ON</text>
<text x="62.6" y="55.6">CT</text>
<text x="79.7" y="55.6">GND</text>
<text x="89.1" y="55.6">OUT</text>
<text x="96.3" y="54.3">100nF 50V</text>
<text x="122.9" y="58.1">A</text>
<text x="168.8" y="56.8">CS43131-CNZR</text>
<text x="175.1" y="54.3">U1</text>
<text x="26.7" y="62.4">1uF 25V X5R</text>
<text x="32.7" y="65.7">2</text>
<text x="34.4" y="65.7">1</text>
<text x="42.9" y="61.2" transform="rotate(-90 42.9 61.2)">1</text>
<text x="44.4" y="61.9">100kΩ</text>
<text x="85" y="64.5">X1</text>
<text x="94" y="63.7">1uF 25V X5R</text>
<text x="122.9" y="60.7">B</text>
<text x="122.9" y="63.2">GND</text>
<text x="122.9" y="65.7">Y</text>
<text x="157.2" y="61.9">FILT+</text>
<text x="157.2" y="64.5">FILT–</text>
<text x="29.4" y="67.8">C93</text>
<text x="29.5" y="70.8">C55</text>
<text x="56.4" y="68.3">U19</text>
<text x="66.5" y="67">GND</text>
<text x="80.4" y="67">22.5792MHz</text>
<text x="96.8" y="69">C76</text>
<text x="96.8" y="70.8">C77</text>
<text x="100" y="67">2</text>
<text x="101.7" y="67">1</text>
<text x="122.9" y="68.3">VCC</text>
<text x="21.3" y="72.1">GND</text>
<text x="32.3" y="75.6">100nF 50V</text>
<text x="51.8" y="72.1">VIN</text>
<text x="51.8" y="74.6">GND</text>
<text x="51.8" y="77.2">ON</text>
<text x="60.1" y="72.1">VOUT</text>
<text x="60.9" y="74.6">QOD</text>
<text x="62.6" y="77.2">CT</text>
<text x="79.7" y="72.1">OE/NC</text>
<text x="79.7" y="77.2">GND</text>
<text x="89.1" y="77.2">OUT</text>
<text x="89.1" y="72.1">VDD</text>
<text x="96.3" y="75.9">100nF 50V</text>
<text x="124.4" y="72.8">U17</text>
<text x="157.2" y="72.1">SCL</text>
<text x="157.2" y="74.6">SCLK1</text>
<text x="188.3" y="77.2">HPOUTA</text>
<text x="189.8" y="74.6">HPINB</text>
<text x="190" y="72.1">HPINA</text>
<text x="42.9" y="82.8" transform="rotate(-90 42.9 82.8)">1</text>
<text x="42.9" y="81.2" transform="rotate(-90 42.9 81.2)">2</text>
<text x="44.4" y="81">R7</text>
<text x="44.4" y="83.5">100kΩ</text>
<text x="51.1" y="81.2">TPS22917DBVR</text>
<text x="128.7" y="80">33Ω</text>
<text x="128.8" y="82">R44</text>
<text x="157.2" y="82.2">SDA</text>
<text x="188.1" y="79.7">HPOUTB</text>
<text x="188.4" y="82.2">HPREFA</text>
<text x="246.4" y="82.2">+3V3_D</text>
<text x="74.1" y="89.9">GND</text>
<text x="113.3" y="88.8">R8</text>
<text x="118.3" y="88.8">R37</text>
<text x="157.2" y="84.8">SDIN1</text>
<text x="185.3" y="87.3">HP_DETECT</text>
<text x="188.2" y="84.8">HPREFB</text>
<text x="211.4" y="89.6">R23</text>
<text x="215.7" y="89.6">1kΩ</text>
<text x="111.7" y="94.7" transform="rotate(-90 111.7 94.7)">100kΩ</text>
<text x="114" y="93" transform="rotate(-90 114 93)">1</text>
<text x="114" y="91.4" transform="rotate(-90 114 91.4)">2</text>
<text x="116.8" y="94.7" transform="rotate(-90 116.8 94.7)">100kΩ</text>
<text x="119.1" y="93" transform="rotate(-90 119.1 93)">1</text>
<text x="119.1" y="91.4" transform="rotate(-90 119.1 91.4)">2</text>
<text x="124.2" y="94.9">GND</text>
<text x="157.2" y="94.9">XTO</text>
<text x="157.2" y="92.4">XTI/MCLK</text>
<text x="191.9" y="94.9">-VA</text>
<text x="251.2" y="93" transform="rotate(-90 251.2 93)">1</text>
<text x="251.2" y="91.4" transform="rotate(-90 251.2 91.4)">2</text>
<text x="252.7" y="91.1">R6</text>
<text x="252.7" y="93.7">100kΩ</text>
<text x="188.4" y="100">CLKOUT</text>
<text x="192" y="97.5">ADR</text>
<text x="113.5" y="102.6">GND</text>
<text x="157.2" y="105.1">DSDB/LRCK2</text>
<text x="157.2" y="107.6">DSDCLK/SCLK2</text>
<text x="157.2" y="102.6">DSDA/SDIN2</text>
<text x="188.6" y="107.6">RESET#</text>
<text x="189.6" y="105.1">LRCK1</text>
<text x="191.4" y="102.6">INT#</text>
<text x="192.1" y="110.2">TSO</text>
<text x="239.7" y="113.3" transform="rotate(-90 239.7 113.3)">1</text>
<text x="239.7" y="111.7" transform="rotate(-90 239.7 111.7)">2</text>
<text x="241.3" y="111.5">R4</text>
<text x="241.3" y="114">100kΩ</text>
<text x="157.2" y="117.8">VCP_FILT+</text>
<text x="157.2" y="115.3">VCP</text>
<text x="106.7" y="121.6">+1V8_D</text>
<text x="128.4" y="122.9">+1V8_A</text>
<text x="157.2" y="120.3">VCP_FILT–</text>
<text x="81.2" y="130.5">+3V8</text>
<text x="86.4" y="131.8">BLM15PX601SN1D</text>
<text x="93.2" y="129.2">U14</text>
<text x="106.8" y="129.2">BLM15AG601SN1D</text>
<text x="114.3" y="126.7">L3</text>
<text x="157.2" y="130.5">VD</text>
<text x="157.2" y="128">VA</text>
<text x="91.9" y="135.6">1</text>
<text x="97.1" y="135.6">2</text>
<text x="112.2" y="133">1</text>
<text x="117.4" y="133">2</text>
<text x="157.2" y="135.6">VP</text>
<text x="157.2" y="133">VL</text>
<text x="98" y="141.7" transform="rotate(-90 98 141.7)">C24</text>
<text x="157.2" y="143.2">FLYC_VCP</text>
<text x="189.2" y="140.7">GNDCP</text>
<text x="190.5" y="143.2">GNDD</text>
<text x="190.6" y="138.1">GNDA</text>
<text x="100.5" y="144.7" transform="rotate(-90 100.5 144.7)">4.7uF 16V</text>
<text x="107.6" y="145.1" transform="rotate(-90 107.6 145.1)">C104</text>
<text x="112.7" y="145" transform="rotate(-90 112.7 145)">100nF 50V</text>
<text x="122.3" y="146.3">C85</text>
<text x="128" y="148.9" transform="rotate(-90 128 148.9)">2</text>
<text x="128" y="147.2" transform="rotate(-90 128 147.2)">1</text>
<text x="157.2" y="145.7">FLYN_VA</text>
<text x="157.2" y="148.3">FLYN_VCP</text>
<text x="138.6" y="155.8" transform="rotate(-90 138.6 155.8)">C2</text>
<text x="157.2" y="150.8">FLYP_VA</text>
<text x="157.2" y="153.4">FLYP_VCP</text>
<text x="193.2" y="153.4">EP</text>
<text x="105.9" y="158.4">GND</text>
<text x="116.3" y="157.8" transform="rotate(-90 116.3 157.8)">C101</text>
<text x="121.6" y="157.8" transform="rotate(-90 121.6 157.8)">C102</text>
<text x="131.5" y="158" transform="rotate(-90 131.5 158)">C103</text>
<text x="212.6" y="158.4">GND</text>
<text x="119.3" y="163.3" transform="rotate(-90 119.3 163.3)">100nF 50V</text>
<text x="124.4" y="163.3" transform="rotate(-90 124.4 163.3)">100nF 50V</text>
<text x="126.9" y="166.1" transform="rotate(-90 126.9 166.1)">1uF 25V X5R</text>
<text x="134.6" y="163.3" transform="rotate(-90 134.6 163.3)">100nF 50V</text>
<text x="140.9" y="162.5" transform="rotate(-90 140.9 162.5)">2.2uF 16V</text>
<text x="123.2" y="201.6">+1V8_D</text>
<text x="157.5" y="200.4">+3V3_D</text>
<text x="202" y="199.1">+1V8_D</text>
<text x="232.4" y="199.1">+3V3_D</text>
<text x="127.3" y="208">C89</text>
<text x="151.4" y="208">C90</text>
<text x="202.4" y="206.7">SN74AVC4T774RSVR</text>
<text x="210.1" y="204.2">U20</text>
<text x="237.8" y="206.7">C92</text>
<text x="126.8" y="213.1">100nF 50V</text>
<text x="139.3" y="215.6">TCA9406DCUR</text>
<text x="144" y="213.1">U21</text>
<text x="150.9" y="213.1">100nF 50V</text>
<text x="204.2" y="211.8">A1</text>
<text x="204.2" y="214.3">A2</text>
<text x="215.4" y="214.3">DIR1</text>
<text x="215.4" y="211.8">DIR2</text>
<text x="237.3" y="211.8">100nF 50V</text>
<text x="252.4" y="214.2" transform="rotate(-90 252.4 214.2)">GND</text>
<text x="136.9" y="220.7">SDA_B</text>
<text x="149.2" y="220.7">SCL_B</text>
<text x="204.2" y="216.9">A3</text>
<text x="204.2" y="219.4">A4</text>
<text x="204.2" y="221.9">DIR3</text>
<text x="214.8" y="219.4">VCCB</text>
<text x="215" y="216.9">VCCA</text>
<text x="217.3" y="221.9">B1</text>
<text x="237.8" y="218.1">C91</text>
<text x="136.9" y="223.2">GND</text>
<text x="136.9" y="225.8">VCCA</text>
<text x="150.1" y="223.2">VCCB</text>
<text x="152.5" y="225.8">OE</text>
<text x="204.2" y="224.5">DIR4</text>
<text x="204.2" y="227">#OE</text>
<text x="217.3" y="227">B3</text>
<text x="217.3" y="224.5">B2</text>
<text x="237.3" y="223.2">100nF 50V</text>
<text x="250.7" y="227.3">33Ω</text>
<text x="250.8" y="224.7">R38</text>
<text x="136.9" y="228.3">SDA_A</text>
<text x="149.4" y="228.3">SCL_A</text>
<text x="204.2" y="229.6">GND</text>
<text x="217.3" y="229.6">B4</text>
<text x="235.4" y="229.3">33Ω R43</text>
<text x="127.5" y="238.5">GND</text>
<text x="193.5" y="238.5">GND</text>
</g>
<g font-size="1.3">
<text x="130.4" y="21.5">FILT+</text>
<text x="146" y="21.5">VA</text>
<text x="154.8" y="21.5">-VA</text>
<text x="208.4" y="21.5">VCP_FILT+ 1</text>
<text x="228.6" y="21.5">GNDCP</text>
<text x="239.6" y="21.5">FLYP_VCP</text>
<text x="259.1" y="21.5">FLYC_VCP</text>
<text x="130.4" y="26.5">FILT-</text>
<text x="146" y="26.5">-VA FLYN_VA</text>
<text x="168.9" y="26.5">FLYP_VA</text>
<text x="180.3" y="26.5">VCP</text>
<text x="208.4" y="26.5">VCP_FILT- 1</text>
<text x="228.6" y="26.5">GNDCP</text>
<text x="239.6" y="26.5">FLYC_VCP</text>
<text x="259.1" y="26.5">FLYN_VCP</text>
<text x="13.9" y="54.5">CLOCK_EN_24_576</text>
<text x="144.4" y="63.4">FILT-</text>
<text x="144.4" y="60.8">FILT+</text>
<text x="137.7" y="71">I2C_SCL_1v8</text>
<text x="12.7" y="76.1">CLOCK_EN_22_5792</text>
<text x="138.7" y="73.5">I2S_CK_1v8</text>
<text x="208.3" y="76.1">JACK_TIP</text>
<text x="137.7" y="81.2">I2C_SDA_1v8</text>
<text x="138.8" y="83.7">I2S_SD_1v8</text>
<text x="208.3" y="83.7">HPREFB</text>
<text x="208.3" y="78.6">JACK_RING_1</text>
<text x="208.3" y="81.2">HPREFA</text>
<text x="218.4" y="86.2">JACK_TIP_DETECT</text>
<text x="208.3" y="93.9">-VA</text>
<text x="255.2" y="101.5">/INT</text>
<text x="261.6" y="98.9">CLKOUT_1v8</text>
<text x="208.3" y="104">I2S_WS_1v8</text>
<text x="255.2" y="106.6">DAC_RESET/</text>
<text x="139.8" y="119.3">VCP_FILT-</text>
<text x="139.8" y="116.7">VCP_FILT+</text>
<text x="146" y="114.2">VCP</text>
<text x="143.4" y="127" transform="rotate(-90 143.4 127)">VA</text>
<text x="200.4" y="133.2">GNDCP</text>
<text x="39.3" y="140.8">DAC_RESET/</text>
<text x="140.6" y="142.1">FLYC_VCP</text>
<text x="38.1" y="144.7">/INT</text>
<text x="38.1" y="149.7">CLOCK_EN_22_5792</text>
<text x="140.5" y="147.2">FLYN_VCP</text>
<text x="142" y="144.7">FLYN_VA</text>
<text x="142" y="149.7">FLYP_VA</text>
<text x="38.1" y="153.5">CLOCK_EN_24_576</text>
<text x="140.6" y="152.3">FLYP_VCP</text>
<text x="38.1" y="158.6">I2S_CK</text>
<text x="38.1" y="166.2">I2S_WS</text>
<text x="38.1" y="162.4">I2S_SD</text>
<text x="38.1" y="171.3">I2C_SCL</text>
<text x="38.1" y="178.9">CLKOUT</text>
<text x="38.1" y="175.1">I2C_SDA</text>
<text x="38.1" y="184">JACK_TIP</text>
<text x="38.1" y="191.6">HPREFA</text>
<text x="38.1" y="186.6">JACK_RING_1</text>
<text x="38.1" y="189.1">JACK_TIP_DETECT</text>
<text x="38.1" y="194.2">HPREFB</text>
<text x="181.3" y="215.8">CLKOUT_1v8</text>
<text x="181.8" y="213.2">I2S_WS_1v8</text>
<text x="181.9" y="210.7">I2S_CK_1v8</text>
<text x="116.6" y="219.6">I2C_SDA</text>
<text x="167.6" y="219.6">I2C_SCL</text>
<text x="182" y="218.3">I2S_SD_1v8</text>
<text x="257.8" y="220.9">I2S_CK</text>
<text x="112.3" y="227.2">I2C_SDA_1v8</text>
<text x="167.6" y="227.2">I2C_SCL_1v8</text>
<text x="227.3" y="223.4">I2S_WS</text>
<text x="242.5" y="225.9">CLKOUT</text>
<text x="227.3" y="228.5">I2S_SD</text>
</g>
<g font-size="1.3" fill="#0000c2">
<text x="18.2" y="57.4">Disabled by default</text>
<text x="17.1" y="78.4">Disabled by default</text>
<text x="216.6" y="95.7">I2C addr: 0x30</text>
<text x="138.9" y="96.2">Using oscilator</text>
<text x="135.1" y="105.1">pins has internal</text>
<text x="136.5" y="103.1">Not using now</text>
<text x="138.4" y="107.2">pull-down</text>
</g>
<g font-size="1.3" fill="#848400">
<text x="20.9" y="141.9">DAC_RESET/</text>
<text x="28.4" y="145.7">/INT</text>
<text x="13.8" y="150.8">CLOCK_EN_22_5792</text>
<text x="15" y="154.6">CLOCK_EN_24_576</text>
<text x="26.1" y="159.7">I2S_CK</text>
<text x="25.9" y="167.3">I2S_WS</text>
<text x="26.1" y="163.5">I2S_SD</text>
<text x="25" y="172.4">I2C_SCL</text>
<text x="25" y="176.2">I2C_SDA</text>
<text x="24.2" y="185.1">JACK_TIP</text>
<text x="25.4" y="180">CLKOUT</text>
<text x="16.5" y="190.2">JACK_TIP_DETECT</text>
<text x="20.4" y="187.7">JACK_RING_1</text>
<text x="25.2" y="195.3">HPREFB</text>
<text x="25.4" y="192.7">HPREFA</text>
</g>
</svg>
